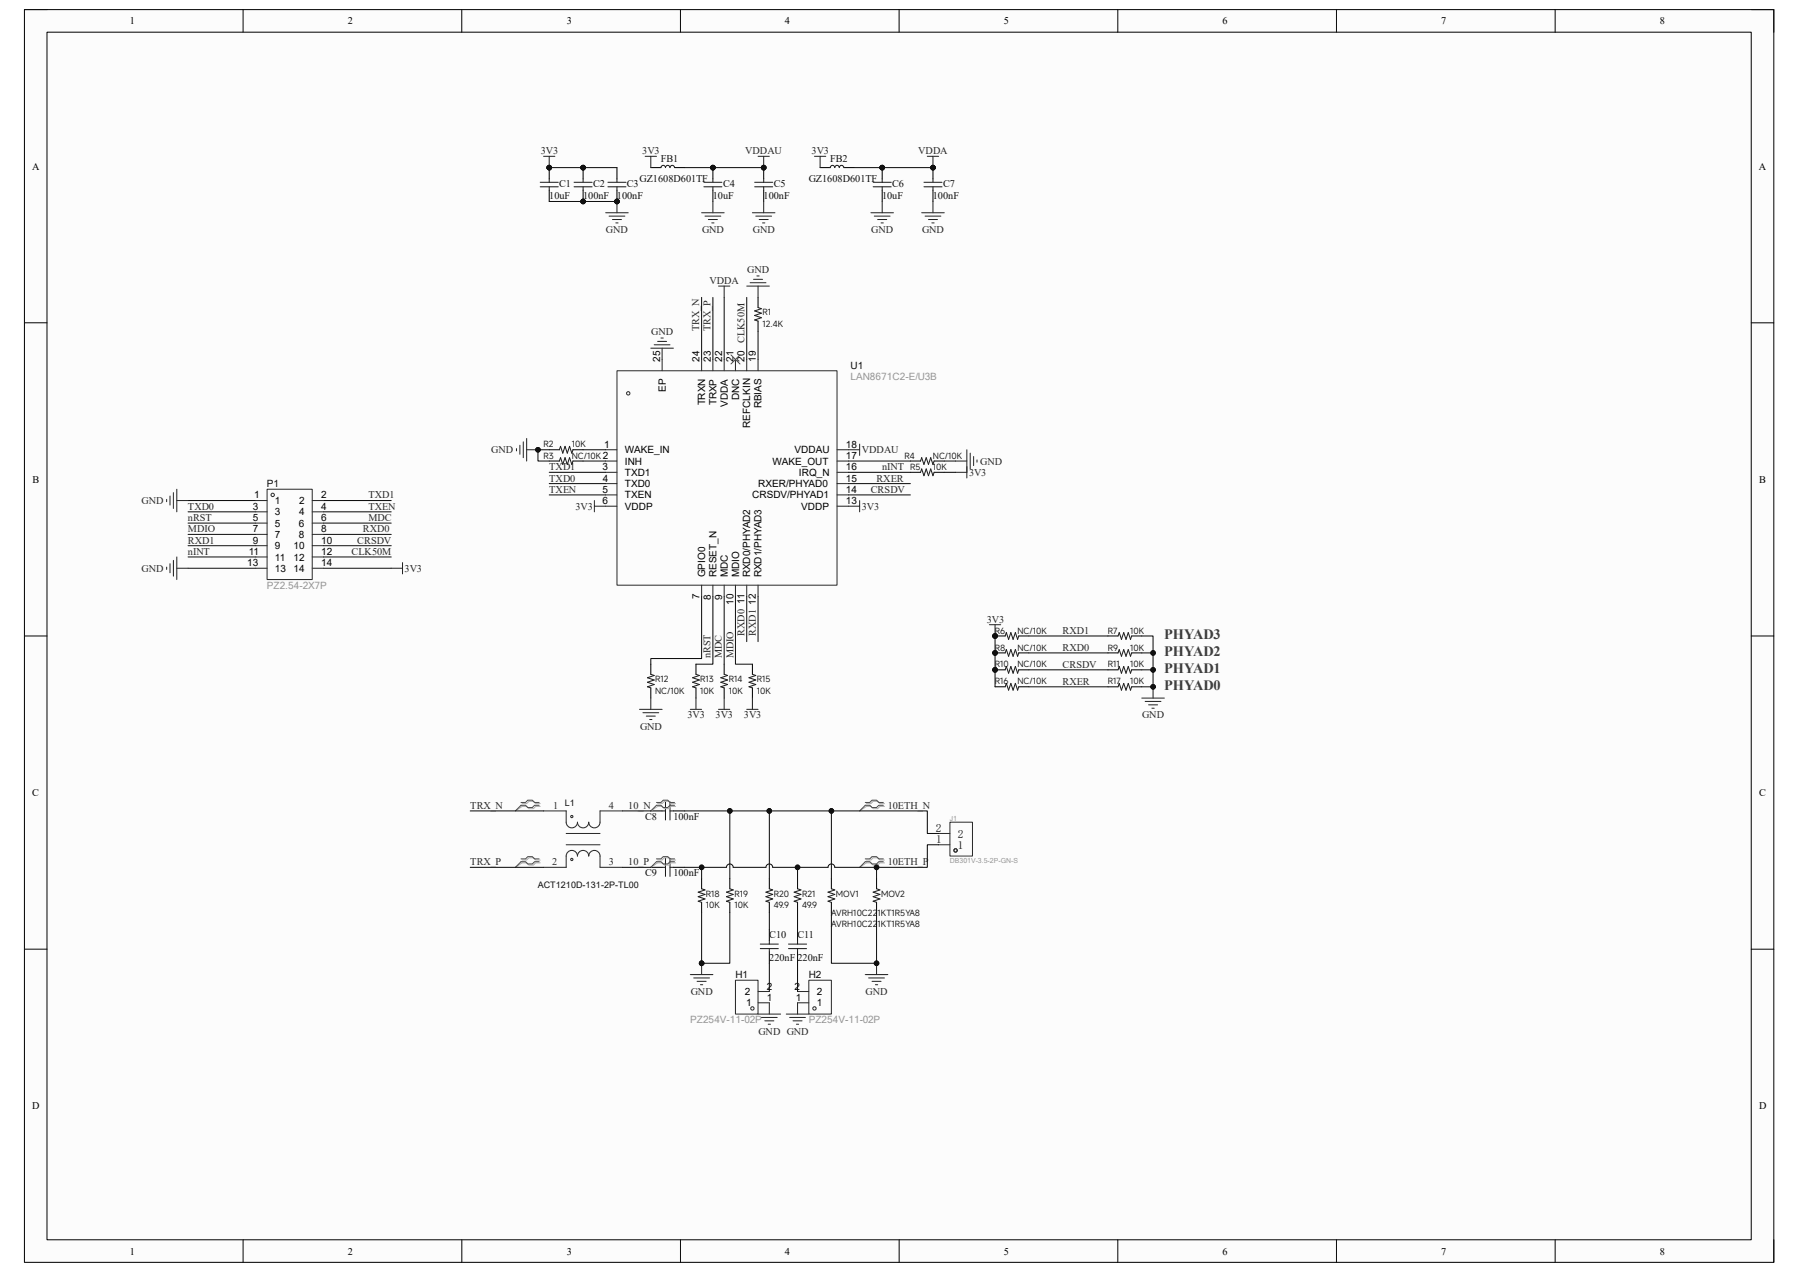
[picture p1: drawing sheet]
<svg xmlns="http://www.w3.org/2000/svg" width="297mm" height="210mm" viewBox="0 0 297 210" stroke-linecap="round" stroke-linejoin="round" font-family="sans-serif">
<path d="M4 1.6h288.8v206.8h-288.8z" fill-rule="evenodd" fill="#fcfcfc"/>
<path d="M4 1.6h288.8v206.8h-288.8z" fill="none" stroke="#000" stroke-width=".17"/>
<path d="M7.8 5.3h281.3v199.4h-281.3z" fill-rule="evenodd" fill="#fcfcfc"/>
<g fill="none" stroke="#000" stroke-width=".17">
<path d="M4 1.6h3.8M7.8 5.3h281.3v199.4h-281.3zM40.1 1.6v3.7M76.2 1.6v3.7M112.3 1.6v3.7M148.4 1.6v3.7M184.5 1.6v3.7M220.6 1.6v3.7M256.7 1.6v3.7M289.1 1.6h3.7v3.7M4 53.3h3.8M289.1 53.3h3.7"/>
<path d="M4 105h3.8M289.1 105h3.7M107.4 133.9h1.9M111.2 133.9h1.8M4 156.7h3.8M107.4 143.2h1.9M111.2 143.2h1.8M115.8 145.1v1.6M115.8 149v1.6M120.5 145.1v1.6M120.5 149v1.6M127 145.1v1.6"/>
<path d="M127 149v1.6M127 153.4v1.9M127 157.2v1.8M131.7 145.1v1.6M131.7 149v1.6M131.7 153.4v1.9M131.7 157.2v1.8M137.3 145.1v1.6M137.3 149v1.6M144.7 145.1v1.6M144.7 149v1.6M289.1 156.7h3.7"/>
<path d="M40.1 204.7v3.7M76.2 204.7v3.7M112.3 204.7v3.7M148.4 204.7v3.7M184.5 204.7v3.7M220.6 204.7v3.7M256.7 204.7v3.7M292.8 204.7v3.7"/>
</g>
<g fill="none" stroke="#303030" stroke-width=".17">
<path d="M101.9 61.2h36.3v35.4h-36.3zM156.8 135.7h3.7v5.6h-3.7zM133.5 161.8h3.8v5.6h-3.8z"/>
<circle cx="103.7" cy="64.9" r=".28"/>
<circle cx="157.8" cy="140.4" r=".28"/>
<circle cx="134.5" cy="166.5" r=".28"/>
</g>
<g fill="none" stroke="#292929" stroke-width=".17">
<path d="M109.3 59.3v1.9M115.8 59.3v1.9M117.7 59.3v1.9M119.6 59.3v1.9M121.4 59.3v1.9M123.3 59.3v1.9M125.1 59.3v1.9M100 74.3h1.9M100 76.1h1.9M100 78h1.9M100 79.8h1.9M138.2 74.3h1.9"/>
<path d="M138.2 76.1h1.9M138.2 78h1.9M138.2 79.8h1.9M100 81.7h1.9M100 83.6h1.9M115.8 96.6v1.9M117.7 96.6v1.9M119.6 96.6v1.9M121.4 96.6v1.9M123.3 96.6v1.9M125.1 96.6v1.9M138.2 81.7h1.9"/>
<path d="M138.2 83.6h1.9M89.7 133.9h3.8v1.8a.93 .93 0 0 0 .9 1 .93 .93 0 0 0 .9-1 .93 .93 0 0 0 1 1 .93 .93 0 0 0 .9-1 .93 .93 0 0 0 .9 1 .93 .93 0 0 0 1-1v-1.8h3.7M93.5 137.6h5.6M93.5 139.5h5.6M155 137.6h1.8M155 139.5h1.8M89.7 143.2h3.8v-1.9a.93 .93 0 0 1 .9-.9 .93 .93 0 0 1 .9 .9 .93 .93 0 0 1 1-.9 .93 .93 0 0 1 .9 .9 .93 .93 0 0 1 .9-.9 .93 .93 0 0 1 1 .9v1.9h3.7M131.7 165.6h1.8M131.7 163.7h1.8"/>
<circle cx="94.4" cy="134.8" r=".19"/>
<circle cx="94.4" cy="141.9" r=".19"/>
</g>
<path d="M107.4 57.5h3.8M108 56.9h2.6M108.6 56.4h1.5M109.1 55.8h.4M109.3 57.5v1.8M144.7 159v1.9M142.8 160.9h3.8M143.4 161.5h2.6M144 162h1.5M144.5 162.6h.4" fill="none" stroke="#262626" stroke-width=".17"/>
<g fill="none" stroke="#1c1c1c" stroke-width=".17">
<path d="M109.3 133.9h.6M109.9 132.4v3M110.6 132.4v3M110.6 133.9h.6M109.3 143.2h.6M109.9 141.7v3M110.6 141.7v3M110.6 143.2h.6M115.8 146.7l.6 .2-1.1 .4 1.1 .4-1.1 .3 1.1 .4-1.1 .4 .5 .2M120.5 146.7l.5 .2-1.1 .4 1.1 .4-1.1 .3 1.1 .4-1.1 .4 .6 .2M125.5 156.6h3M125.5 155.9h3"/>
<path d="M127 155.3v.6M127 156.6v.6M127 146.7l.6 .2-1.2 .4 1.2 .4-1.2 .3 1.2 .4-1.2 .4 .6 .2M130.2 156.6h3M130.2 155.9h3M131.7 155.3v.6M131.7 156.6v.6M131.7 146.7l.5 .2-1.1 .4 1.1 .4-1.1 .3 1.1 .4-1.1 .4 .6 .2M137.3 146.7l.5 .2-1.1 .4 1.1 .4-1.1 .3 1.1 .4-1.1 .4 .6 .2M144.7 146.7l.6 .2-1.1 .4 1.1 .4-1.1 .3 1.1 .4-1.1 .4 .5 .2"/>
</g>
<path d="M108.6 132.7h.7l.4-.4h.7l.4 .4h.7M111.5 133.1h-.7l-.4 .4h-.7l-.4-.4h-.7l-1.2 .8M143 132.7h.8l.4-.4h.7l.4 .4h.7M146 133.1h-.7l-.4 .4h-.7l-.4-.4h-.8l-1.1 .8M108.6 142h.7l.4-.4h.7l.4 .4h.7M111.5 142.5h-.7l-.4 .3h-.7l-.4-.3h-.7l-1.2 .7M143 142h.8l.4-.4h.7l.4 .4h.7M146 142.5h-.7l-.4 .3h-.7l-.4-.3h-.8l-1.1 .7" fill="none" stroke="#aeaeae" stroke-width=".17"/>
<path d="M108.4 132.5h.7l.4-.4h.7l.4 .4h.8M111.4 132.9h-.8l-.4 .4h-.7l-.4-.4h-.7l-1 1M142.8 132.5h.8l.4-.4h.7l.4 .4h.7M145.8 132.9h-.7l-.4 .4h-.7l-.4-.4h-.8l-.9 1M108.4 141.8h.7l.4-.4h.7l.4 .4h.8M111.4 142.3h-.8l-.4 .3h-.7l-.4-.3h-.7l-1 .9M142.8 141.8h.8l.4-.4h.7l.4 .4h.7M145.8 142.3h-.7l-.4 .3h-.7l-.4-.3h-.8l-.9 .9" fill="none" stroke="#4c4c4c" stroke-width=".17"/>
<circle cx="144.7" cy="159" r=".37" fill="#0e0e0e"/>
<circle cx="144.7" cy="159" r=".37" fill="none" stroke="#0e0e0e" stroke-width=".17"/>
<path d="M115.8 159v1.9M114 160.9h3.7M114.5 161.5h2.6M115.1 162h1.5M115.6 162.6h.4" fill="none" stroke="#262626" stroke-width=".17"/>
<circle cx="115.8" cy="159" r=".37" fill="#0e0e0e"/>
<circle cx="115.8" cy="159" r=".37" fill="none" stroke="#0e0e0e" stroke-width=".17"/>
<g fill="none" stroke="#303030" stroke-width=".17">
<path d="M121.4 161.8h3.7v5.6h-3.7z"/>
<circle cx="124.2" cy="166.5" r=".28"/>
</g>
<path d="M125.1 165.6h1.9M125.1 163.7h1.9" fill="none" stroke="#292929" stroke-width=".17"/>
<path d="M89.7 25.8h1.9M90.7 25.8v1.9M125.1 167.4h3.8M125.7 168h2.6M126.3 168.5h1.5M126.8 169.1h.4M127 165.6v1.8M129.8 167.4h3.7M130.4 168h2.6M130.9 168.5h1.5M131.5 169.1h.4M131.7 165.6v1.8" fill="none" stroke="#262626" stroke-width=".17"/>
<circle cx="90.7" cy="27.7" r=".37" fill="#0e0e0e"/>
<circle cx="90.7" cy="27.7" r=".37" fill="none" stroke="#0e0e0e" stroke-width=".17"/>
<circle cx="90.7" cy="27.7" r=".37" fill="#0e0e0e"/>
<circle cx="90.7" cy="27.7" r=".37" fill="none" stroke="#0e0e0e" stroke-width=".17"/>
<path d="M90.7 27.7v1.8M90.7 31.4v1.9" fill="none" stroke="#000" stroke-width=".17"/>
<circle cx="90.7" cy="27.7" r=".37" fill="#0e0e0e"/>
<circle cx="90.7" cy="27.7" r=".37" fill="none" stroke="#0e0e0e" stroke-width=".17"/>
<path d="M89.2 30.1h3M89.2 30.8h3M90.7 29.5v.6M90.7 30.8v.6" fill="none" stroke="#1c1c1c" stroke-width=".17"/>
<path d="M100 35.1h3.7M100.6 35.7h2.6M101.1 36.2h1.5M101.7 36.8h.3M101.9 33.3v1.8" fill="none" stroke="#262626" stroke-width=".17"/>
<circle cx="101.9" cy="33.3" r=".37" fill="#0e0e0e"/>
<circle cx="101.9" cy="33.3" r=".37" fill="none" stroke="#0e0e0e" stroke-width=".17"/>
<path d="M118.6 47.2h1.9M119.6 47.2v1.9M140.1 74.3h1.8M141.9 73.3v1.9M140.1 83.6h1.8M141.9 82.6v1.9M114 117.1h1.8M114.9 115.2v1.9" fill="none" stroke="#262626" stroke-width=".17"/>
<path d="M114.9 109.7v1.6M114.9 113.6v1.6" fill="none" stroke="#000" stroke-width=".17"/>
<path d="M114.9 111.3l.6 .2-1.2 .4 1.2 .4-1.2 .3 1.2 .4-1.2 .4 .6 .2" fill="none" stroke="#1c1c1c" stroke-width=".17"/>
<circle cx="117.7" cy="27.7" r=".37" fill="#0e0e0e"/>
<circle cx="117.7" cy="27.7" r=".37" fill="none" stroke="#0e0e0e" stroke-width=".17"/>
<path d="M117.7 27.7v1.8M117.7 31.4v1.9" fill="none" stroke="#000" stroke-width=".17"/>
<circle cx="117.7" cy="27.7" r=".37" fill="#0e0e0e"/>
<circle cx="117.7" cy="27.7" r=".37" fill="none" stroke="#0e0e0e" stroke-width=".17"/>
<path d="M109.1 27.7a.37 .37 0 0 1 .4-.4 .37 .37 0 0 1 .4 .4 .37 .37 0 0 1 .3-.4 .37 .37 0 0 1 .4 .4 .37 .37 0 0 1 .4-.4 .37 .37 0 0 1 .4 .4M116.2 30.1h3M116.2 30.8h3M117.7 29.5v.6M117.7 30.8v.6" fill="none" stroke="#1c1c1c" stroke-width=".17"/>
<path d="M106.5 25.8h1.9M107.4 25.8v1.9M115.8 35.1h3.8M116.4 35.7h2.6M116.9 36.2h1.5M117.5 36.8h.4M117.7 33.3v1.8" fill="none" stroke="#262626" stroke-width=".17"/>
<path d="M107.4 27.7h1.7M111.4 27.7h1.6" fill="none" stroke="#000" stroke-width=".17"/>
<circle cx="126.1" cy="27.7" r=".37" fill="#0e0e0e"/>
<circle cx="126.1" cy="27.7" r=".37" fill="none" stroke="#0e0e0e" stroke-width=".17"/>
<path d="M126.1 27.7v1.8M126.1 31.4v1.9" fill="none" stroke="#000" stroke-width=".17"/>
<circle cx="126.1" cy="27.7" r=".37" fill="#0e0e0e"/>
<circle cx="126.1" cy="27.7" r=".37" fill="none" stroke="#0e0e0e" stroke-width=".17"/>
<path d="M124.6 30.1h3M124.6 30.8h3M126.1 29.5v.6M126.1 30.8v.6" fill="none" stroke="#1c1c1c" stroke-width=".17"/>
<path d="M124.2 35.1h3.7M124.8 35.7h2.6M125.1 25.8h1.9M125.3 36.2h1.5M125.9 36.8h.4M126.1 25.8v1.9M126.1 33.3v1.8" fill="none" stroke="#262626" stroke-width=".17"/>
<circle cx="126.1" cy="27.7" r=".37" fill="#0e0e0e"/>
<circle cx="126.1" cy="27.7" r=".37" fill="none" stroke="#0e0e0e" stroke-width=".17"/>
<circle cx="145.6" cy="27.7" r=".37" fill="#0e0e0e"/>
<circle cx="145.6" cy="27.7" r=".37" fill="none" stroke="#0e0e0e" stroke-width=".17"/>
<path d="M145.6 27.7v1.8M145.6 31.4v1.9" fill="none" stroke="#000" stroke-width=".17"/>
<circle cx="145.6" cy="27.7" r=".37" fill="#0e0e0e"/>
<circle cx="145.6" cy="27.7" r=".37" fill="none" stroke="#0e0e0e" stroke-width=".17"/>
<path d="M137.1 27.7a.37 .37 0 0 1 .3-.4 .37 .37 0 0 1 .4 .4 .37 .37 0 0 1 .4-.4 .37 .37 0 0 1 .4 .4 .37 .37 0 0 1 .3-.4 .37 .37 0 0 1 .4 .4M144.2 30.1h2.9M144.2 30.8h2.9M145.6 29.5v.6M145.6 30.8v.6" fill="none" stroke="#1c1c1c" stroke-width=".17"/>
<path d="M134.5 25.8h1.8M135.4 25.8v1.9M143.8 35.1h3.7M144.3 35.7h2.6M144.9 36.2h1.5M145.5 36.8h.3M145.6 33.3v1.8" fill="none" stroke="#262626" stroke-width=".17"/>
<path d="M135.4 27.7h1.7M139.3 27.7h1.7" fill="none" stroke="#000" stroke-width=".17"/>
<circle cx="154" cy="27.7" r=".37" fill="#0e0e0e"/>
<circle cx="154" cy="27.7" r=".37" fill="none" stroke="#0e0e0e" stroke-width=".17"/>
<path d="M154 27.7v1.8M154 31.4v1.9" fill="none" stroke="#000" stroke-width=".17"/>
<circle cx="154" cy="27.7" r=".37" fill="#0e0e0e"/>
<circle cx="154" cy="27.7" r=".37" fill="none" stroke="#0e0e0e" stroke-width=".17"/>
<path d="M152.5 30.1h3M152.5 30.8h3M154 29.5v.6M154 30.8v.6" fill="none" stroke="#1c1c1c" stroke-width=".17"/>
<path d="M152.2 35.1h3.7M152.7 35.7h2.6M153.1 25.8h1.9M153.3 36.2h1.5M153.8 36.8h.4M154 25.8v1.9M154 33.3v1.8" fill="none" stroke="#262626" stroke-width=".17"/>
<circle cx="154" cy="27.7" r=".37" fill="#0e0e0e"/>
<circle cx="154" cy="27.7" r=".37" fill="none" stroke="#0e0e0e" stroke-width=".17"/>
<circle cx="96.3" cy="33.3" r=".37" fill="#0e0e0e"/>
<circle cx="96.3" cy="33.3" r=".37" fill="none" stroke="#0e0e0e" stroke-width=".17"/>
<circle cx="96.3" cy="27.7" r=".37" fill="#0e0e0e"/>
<circle cx="96.3" cy="27.7" r=".37" fill="none" stroke="#0e0e0e" stroke-width=".17"/>
<path d="M96.3 31.4v1.9" fill="none" stroke="#000" stroke-width=".17"/>
<circle cx="96.3" cy="33.3" r=".37" fill="#0e0e0e"/>
<circle cx="96.3" cy="33.3" r=".37" fill="none" stroke="#0e0e0e" stroke-width=".17"/>
<path d="M96.3 27.7v1.8" fill="none" stroke="#000" stroke-width=".17"/>
<circle cx="96.3" cy="27.7" r=".37" fill="#0e0e0e"/>
<circle cx="96.3" cy="27.7" r=".37" fill="none" stroke="#0e0e0e" stroke-width=".17"/>
<path d="M94.8 30.1h3M94.8 30.8h3M96.3 29.5v.6M96.3 30.8v.6" fill="none" stroke="#1c1c1c" stroke-width=".17"/>
<path d="M86.2 132.7h.7l.4-.4h.8l.3 .4h.8M89.2 133.1h-.8l-.3 .4h-.8l-.4-.4h-.7l-1.1 .8M86.2 142h.7l.4-.4h.8l.3 .4h.8M89.2 142.5h-.8l-.3 .3h-.8l-.4-.3h-.7l-1.1 .7" fill="none" stroke="#aeaeae" stroke-width=".17"/>
<path d="M86 132.5h.8l.3-.4h.8l.4 .4h.7M89 132.9h-.7l-.4 .4h-.8l-.3-.4h-.8l-.9 1M86 141.8h.8l.3-.4h.8l.4 .4h.7M89 142.3h-.7l-.4 .3h-.8l-.3-.3h-.8l-.9 .9" fill="none" stroke="#4c4c4c" stroke-width=".17"/>
<path d="M98.1 82.6v1.9M98.1 83.6h1.9" fill="none" stroke="#262626" stroke-width=".17"/>
<circle cx="101.9" cy="33.3" r=".37" fill="#0e0e0e"/>
<circle cx="101.9" cy="33.3" r=".37" fill="none" stroke="#0e0e0e" stroke-width=".17"/>
<path d="M101.9 31.4v1.9" fill="none" stroke="#000" stroke-width=".17"/>
<circle cx="101.9" cy="33.3" r=".37" fill="#0e0e0e"/>
<circle cx="101.9" cy="33.3" r=".37" fill="none" stroke="#0e0e0e" stroke-width=".17"/>
<path d="M101.9 27.7v1.8M125.1 49.1v1.7M125.1 53v1.7M150.3 78h1.7M154.2 78h1.7M119.6 109.7v1.6M119.6 113.6v1.6M124.2 109.7v1.6M124.2 113.6v1.6" fill="none" stroke="#000" stroke-width=".17"/>
<path d="M100.4 30.1h2.9M100.4 30.8h2.9M101.9 29.5v.6M101.9 30.8v.6M125.1 50.8l.6 .2-1.1 .3 1.1 .4-1.1 .4 1.1 .4-1.1 .3 .5 .2M152 78l.2-.6 .3 1.1 .4-1.1 .4 1.1 .4-1.1 .3 1.1 .2-.5M119.6 111.3l.5 .2-1.1 .4 1.1 .4-1.1 .3 1.1 .4-1.1 .4 .6 .2M124.2 111.3l.6 .2-1.1 .4 1.1 .4-1.1 .3 1.1 .4-1.1 .4 .5 .2" fill="none" stroke="#1c1c1c" stroke-width=".17"/>
<path d="M120.7 58.6l1.5 1.5M122.2 58.6l-1.5 1.5" fill="none" stroke="#4c4c4c" stroke-width=".17"/>
<path d="M123.3 47.2h3.7M123.8 46.7h2.6M124.4 46.1h1.5M125 45.6h.3M125.1 47.2v1.9M157.8 78h1.8M159.6 77v1.9M118.6 117.1h1.9M119.6 115.2v1.9M123.3 117.1h1.8M124.2 115.2v1.9" fill="none" stroke="#262626" stroke-width=".17"/>
<circle cx="164.3" cy="105" r=".37" fill="#0e0e0e"/>
<circle cx="164.3" cy="105" r=".37" fill="none" stroke="#0e0e0e" stroke-width=".17"/>
<path d="M164.3 105h1.7" fill="none" stroke="#000" stroke-width=".17"/>
<circle cx="164.3" cy="105" r=".37" fill="#0e0e0e"/>
<circle cx="164.3" cy="105" r=".37" fill="none" stroke="#0e0e0e" stroke-width=".17"/>
<path d="M168.2 105h1.7" fill="none" stroke="#000" stroke-width=".17"/>
<path d="M166 105l.1-.6 .4 1.2 .4-1.2 .4 1.2 .3-1.2 .4 1.2 .2-.6" fill="none" stroke="#1c1c1c" stroke-width=".17"/>
<circle cx="164.3" cy="107.8" r=".37" fill="#0e0e0e"/>
<circle cx="164.3" cy="107.8" r=".37" fill="none" stroke="#0e0e0e" stroke-width=".17"/>
<path d="M164.3 107.8h1.7" fill="none" stroke="#000" stroke-width=".17"/>
<circle cx="164.3" cy="107.8" r=".37" fill="#0e0e0e"/>
<circle cx="164.3" cy="107.8" r=".37" fill="none" stroke="#0e0e0e" stroke-width=".17"/>
<path d="M168.2 107.8h1.7" fill="none" stroke="#000" stroke-width=".17"/>
<path d="M166 107.8l.1-.6 .4 1.2 .4-1.2 .4 1.2 .3-1.2 .4 1.2 .2-.6" fill="none" stroke="#1c1c1c" stroke-width=".17"/>
<circle cx="164.3" cy="110.6" r=".37" fill="#0e0e0e"/>
<circle cx="164.3" cy="110.6" r=".37" fill="none" stroke="#0e0e0e" stroke-width=".17"/>
<path d="M164.3 110.6h1.7" fill="none" stroke="#000" stroke-width=".17"/>
<circle cx="164.3" cy="110.6" r=".37" fill="#0e0e0e"/>
<circle cx="164.3" cy="110.6" r=".37" fill="none" stroke="#0e0e0e" stroke-width=".17"/>
<path d="M164.3 113.4h1.7M168.2 110.6h1.7M168.2 113.4h1.7M182.9 110.6h1.7M182.9 113.4h1.7M182.9 105h1.7M182.9 107.8h1.7M186.8 110.6h1.7M186.8 113.4h1.7M186.8 105h1.7M186.8 107.8h1.7" fill="none" stroke="#000" stroke-width=".17"/>
<path d="M166 110.6l.1-.6 .4 1.1 .4-1.1 .4 1.1 .3-1.1 .4 1.1 .2-.5M166 113.4l.1-.6 .4 1.1 .4-1.1 .4 1.1 .3-1.1 .4 1.1 .2-.5M184.6 105l.2-.6 .3 1.2 .4-1.2 .4 1.2 .4-1.2 .3 1.2 .2-.6M184.6 107.8l.2-.6 .3 1.2 .4-1.2 .4 1.2 .4-1.2 .3 1.2 .2-.6M184.6 110.6l.2-.6 .3 1.1 .4-1.1 .4 1.1 .4-1.1 .3 1.1 .2-.5M184.6 113.4l.2-.6 .3 1.1 .4-1.1 .4 1.1 .4-1.1 .3 1.1 .2-.5" fill="none" stroke="#1c1c1c" stroke-width=".17"/>
<path d="M188.5 115.3h3.7M189.1 115.8h2.6M189.6 116.4h1.5M190.2 116.9h.4M190.4 113.4v1.9" fill="none" stroke="#262626" stroke-width=".17"/>
<circle cx="190.4" cy="113.4" r=".37" fill="#0e0e0e"/>
<circle cx="190.4" cy="113.4" r=".37" fill="none" stroke="#0e0e0e" stroke-width=".17"/>
<path d="M163.3 103.1h1.9M164.3 103.1v1.9" fill="none" stroke="#262626" stroke-width=".17"/>
<circle cx="164.3" cy="105" r=".37" fill="#0e0e0e"/>
<circle cx="164.3" cy="105" r=".37" fill="none" stroke="#0e0e0e" stroke-width=".17"/>
<path d="M90.7 76.1h1.7M90.7 74.3h1.7M94.6 76.1h1.7M94.6 74.3h1.7" fill="none" stroke="#000" stroke-width=".17"/>
<path d="M92.4 76.1l.1-.5 .4 1.1 .4-1.1 .4 1.1 .3-1.1 .4 1.1 .2-.6M92.4 74.3l.1-.6 .4 1.1 .4-1.1 .4 1.1 .3-1.1 .4 1.1 .2-.5" fill="none" stroke="#1c1c1c" stroke-width=".17"/>
<path d="M85.3 74.1v.3M85.8 73.5v1.5M86.4 72.9v2.7M86.9 72.4v3.7M86.9 74.3h1.9" fill="none" stroke="#262626" stroke-width=".17"/>
<circle cx="88.8" cy="74.3" r=".37" fill="#0e0e0e"/>
<g fill="none" stroke="#0e0e0e" stroke-width=".17">
<path d="M77.6 133.9h12.1M102.8 133.9h4.6M77.6 143.2h12.1M115.8 143.2v1.9"/>
<circle cx="88.8" cy="74.3" r=".37"/>
</g>
<path d="M150.3 76.1h1.7M154.2 76.1h1.7M107.4 109.7v1.6M107.4 113.6v1.6" fill="none" stroke="#000" stroke-width=".17"/>
<path d="M152 76.1l.2-.5 .3 1.1 .4-1.1 .4 1.1 .4-1.1 .3 1.1 .2-.6M107.4 111.3l.6 .2-1.1 .4 1.1 .4-1.1 .3 1.1 .4-1.1 .4 .5 .2" fill="none" stroke="#1c1c1c" stroke-width=".17"/>
<path d="M157.8 76.1h1.8M159.6 74.3v3.7M160.2 74.8v2.6M160.7 75.4v1.5M161.3 75.9v.4M105.6 117.1h3.7M106.1 117.7h2.6M106.7 118.2h1.5M107.3 118.8h.3M107.4 115.2v1.9" fill="none" stroke="#262626" stroke-width=".17"/>
<circle cx="115.8" cy="143.2" r=".37" fill="#0e0e0e"/>
<g fill="none" stroke="#0e0e0e" stroke-width=".17">
<path d="M120.5 133.9v11.2"/>
<circle cx="115.8" cy="143.2" r=".37"/>
</g>
<circle cx="120.5" cy="133.9" r=".37" fill="#0e0e0e"/>
<g fill="none" stroke="#0e0e0e" stroke-width=".17">
<path d="M127 133.9v11.2"/>
<circle cx="120.5" cy="133.9" r=".37"/>
</g>
<circle cx="127" cy="133.9" r=".37" fill="#0e0e0e"/>
<g fill="none" stroke="#0e0e0e" stroke-width=".17">
<path d="M131.7 143.2v1.9"/>
<circle cx="127" cy="133.9" r=".37"/>
</g>
<circle cx="131.7" cy="143.2" r=".37" fill="#0e0e0e"/>
<g fill="none" stroke="#0e0e0e" stroke-width=".17">
<path d="M137.3 133.9v11.2"/>
<circle cx="131.7" cy="143.2" r=".37"/>
</g>
<circle cx="137.3" cy="133.9" r=".37" fill="#0e0e0e"/>
<g fill="none" stroke="#0e0e0e" stroke-width=".17">
<path d="M127 150.6v2.8M131.7 150.6v2.8M144.7 143.2v1.9"/>
<circle cx="137.3" cy="133.9" r=".37"/>
</g>
<circle cx="144.7" cy="143.2" r=".37" fill="#0e0e0e"/>
<g fill="none" stroke="#0e0e0e" stroke-width=".17">
<path d="M113 133.9h40.1v3.7h1.9M102.8 143.2h4.6"/>
<circle cx="144.7" cy="143.2" r=".37"/>
</g>
<circle cx="120.5" cy="133.9" r=".37" fill="#0e0e0e"/>
<circle cx="120.5" cy="133.9" r=".37" fill="none" stroke="#0e0e0e" stroke-width=".17"/>
<circle cx="127" cy="133.9" r=".37" fill="#0e0e0e"/>
<circle cx="127" cy="133.9" r=".37" fill="none" stroke="#0e0e0e" stroke-width=".17"/>
<circle cx="137.3" cy="133.9" r=".37" fill="#0e0e0e"/>
<g fill="none" stroke="#0e0e0e" stroke-width=".17">
<path d="M155 139.5h-1.9v3.7h-15.3a.56 .56 0 0 0-.5-.6 .56 .56 0 0 0-.6 .6h-9.1a.56 .56 0 0 0-.6-.6 .56 .56 0 0 0-.6 .6h-5.4a.56 .56 0 0 0-.5-.6 .56 .56 0 0 0-.6 .6h-6.9"/>
<circle cx="137.3" cy="133.9" r=".37"/>
</g>
<circle cx="144.7" cy="143.2" r=".37" fill="#0e0e0e"/>
<circle cx="144.7" cy="143.2" r=".37" fill="none" stroke="#0e0e0e" stroke-width=".17"/>
<circle cx="131.7" cy="143.2" r=".37" fill="#0e0e0e"/>
<circle cx="131.7" cy="143.2" r=".37" fill="none" stroke="#0e0e0e" stroke-width=".17"/>
<circle cx="115.8" cy="143.2" r=".37" fill="#0e0e0e"/>
<g fill="none" stroke="#0e0e0e" stroke-width=".17">
<path d="M137.3 150.6v8.4h7.4v-8.4"/>
<circle cx="115.8" cy="143.2" r=".37"/>
</g>
<circle cx="144.7" cy="159" r=".37" fill="#0e0e0e"/>
<g fill="none" stroke="#0e0e0e" stroke-width=".17">
<path d="M120.5 150.6v8.4h-4.7"/>
<circle cx="144.7" cy="159" r=".37"/>
</g>
<circle cx="115.8" cy="159" r=".37" fill="#0e0e0e"/>
<g fill="none" stroke="#0e0e0e" stroke-width=".17">
<path d="M115.8 150.6v8.4"/>
<circle cx="115.8" cy="159" r=".37"/>
</g>
<circle cx="115.8" cy="159" r=".37" fill="#0e0e0e"/>
<g fill="none" stroke="#0e0e0e" stroke-width=".17">
<path d="M113 27.7h4.7M117.7 98.5v11.2h-2.8M127 159v4.7M131.7 159v4.7"/>
<circle cx="115.8" cy="159" r=".37"/>
</g>
<circle cx="117.7" cy="27.7" r=".37" fill="#0e0e0e"/>
<g fill="none" stroke="#0e0e0e" stroke-width=".17">
<path d="M117.7 27.7h8.4"/>
<circle cx="117.7" cy="27.7" r=".37"/>
</g>
<circle cx="117.7" cy="27.7" r=".37" fill="#0e0e0e"/>
<circle cx="117.7" cy="27.7" r=".37" fill="none" stroke="#0e0e0e" stroke-width=".17"/>
<circle cx="126.1" cy="27.7" r=".37" fill="#0e0e0e"/>
<g fill="none" stroke="#0e0e0e" stroke-width=".17">
<path d="M141 27.7h4.6"/>
<circle cx="126.1" cy="27.7" r=".37"/>
</g>
<circle cx="145.6" cy="27.7" r=".37" fill="#0e0e0e"/>
<g fill="none" stroke="#0e0e0e" stroke-width=".17">
<path d="M145.6 27.7h8.4"/>
<circle cx="145.6" cy="27.7" r=".37"/>
</g>
<circle cx="145.6" cy="27.7" r=".37" fill="#0e0e0e"/>
<circle cx="145.6" cy="27.7" r=".37" fill="none" stroke="#0e0e0e" stroke-width=".17"/>
<circle cx="154" cy="27.7" r=".37" fill="#0e0e0e"/>
<g fill="none" stroke="#0e0e0e" stroke-width=".17">
<path d="M90.7 27.7h5.6"/>
<circle cx="154" cy="27.7" r=".37"/>
</g>
<circle cx="90.7" cy="27.7" r=".37" fill="#0e0e0e"/>
<circle cx="90.7" cy="27.7" r=".37" fill="none" stroke="#0e0e0e" stroke-width=".17"/>
<circle cx="96.3" cy="27.7" r=".37" fill="#0e0e0e"/>
<g fill="none" stroke="#0e0e0e" stroke-width=".17">
<path d="M90.7 33.3h11.2"/>
<circle cx="96.3" cy="27.7" r=".37"/>
</g>
<circle cx="101.9" cy="33.3" r=".37" fill="#0e0e0e"/>
<circle cx="101.9" cy="33.3" r=".37" fill="none" stroke="#0e0e0e" stroke-width=".17"/>
<circle cx="96.3" cy="33.3" r=".37" fill="#0e0e0e"/>
<g fill="none" stroke="#0e0e0e" stroke-width=".17">
<path d="M96.3 27.7h5.6M115.8 49.1v10.2M117.7 49.1v10.2M119.6 49.1v10.2"/>
<circle cx="96.3" cy="33.3" r=".37"/>
</g>
<circle cx="96.3" cy="27.7" r=".37" fill="#0e0e0e"/>
<g fill="none" stroke="#0e0e0e" stroke-width=".17">
<path d="M123.3 49.1v10.2M125.1 54.7v4.6M90.7 78h9.3M90.7 79.8h9.3M140.1 78h10.2M140.1 79.8h10.2M90.7 81.7h9.3M119.6 98.5v11.2M121.4 98.5v11.2h2.8M123.3 98.5v7.4M125.1 98.5v7.4M140.1 81.7h10.2"/>
<path d="M169.9 105h13M169.9 107.8h13M169.9 110.6h13M169.9 113.4h13M188.5 107.8h1.9"/>
<circle cx="96.3" cy="27.7" r=".37"/>
</g>
<circle cx="190.4" cy="107.8" r=".37" fill="#0e0e0e"/>
<g fill="none" stroke="#0e0e0e" stroke-width=".17">
<path d="M188.5 110.6h1.9"/>
<circle cx="190.4" cy="107.8" r=".37"/>
</g>
<circle cx="190.4" cy="110.6" r=".37" fill="#0e0e0e"/>
<g fill="none" stroke="#0e0e0e" stroke-width=".17">
<path d="M188.5 105h1.9v8.4h-1.9"/>
<circle cx="190.4" cy="110.6" r=".37"/>
</g>
<circle cx="190.4" cy="107.8" r=".37" fill="#0e0e0e"/>
<circle cx="190.4" cy="107.8" r=".37" fill="none" stroke="#0e0e0e" stroke-width=".17"/>
<circle cx="190.4" cy="110.6" r=".37" fill="#0e0e0e"/>
<circle cx="190.4" cy="110.6" r=".37" fill="none" stroke="#0e0e0e" stroke-width=".17"/>
<circle cx="190.4" cy="113.4" r=".37" fill="#0e0e0e"/>
<g fill="none" stroke="#0e0e0e" stroke-width=".17">
<path d="M164.3 105v8.4"/>
<circle cx="190.4" cy="113.4" r=".37"/>
</g>
<circle cx="164.3" cy="110.6" r=".37" fill="#0e0e0e"/>
<circle cx="164.3" cy="110.6" r=".37" fill="none" stroke="#0e0e0e" stroke-width=".17"/>
<circle cx="164.3" cy="107.8" r=".37" fill="#0e0e0e"/>
<circle cx="164.3" cy="107.8" r=".37" fill="none" stroke="#0e0e0e" stroke-width=".17"/>
<circle cx="164.3" cy="105" r=".37" fill="#0e0e0e"/>
<g fill="none" stroke="#0e0e0e" stroke-width=".17">
<path d="M90.7 74.3h-1.9v1.8h1.9M96.3 74.3h3.7M96.3 76.1h3.7"/>
<circle cx="164.3" cy="105" r=".37"/>
</g>
<circle cx="88.8" cy="74.3" r=".37" fill="#0e0e0e"/>
<g fill="none" stroke="#0e0e0e" stroke-width=".17">
<path d="M140.1 76.1h10.2M155.9 76.1h1.9M155.9 78h1.9M31 82.6h11.2M31 84.5h11.2M31 86.4h11.2M31.1 88.2h11.1M31.1 90.1h11.1M31.1 92h11.1M31.1 93.8h11.1M53.4 82.6h11.2M53.4 84.5h11.2"/>
<path d="M53.4 86.4h11.2M53.4 88.2h11.2M53.4 90.1h11.2M53.4 92h11.2M53.4 93.8h11.2M115.8 98.5v10.2h-8.4v1"/>
<circle cx="88.8" cy="74.3" r=".37"/>
</g>
<path d="M27.5 82.4v.4M27.5 93.6v.4M28.1 81.9v1.5M28.1 93.1v1.5M28.6 81.3v2.6M28.6 92.5v2.6M29.2 80.8v3.7M29.2 82.6h1.8M29.2 92v3.7M29.2 93.8h1.9M64.6 93.8h1.9M66.5 92.9v1.8" fill="none" stroke="#262626" stroke-width=".17"/>
<g fill="none" stroke="#303030" stroke-width=".17">
<path d="M44.1 80.8h7.4v14.9h-7.4z"/>
<circle cx="45" cy="81.7" r=".28"/>
</g>
<g fill="none" stroke="#292929" stroke-width=".17">
<path d="M42.2 82.6h1.9M42.2 93.8h1.9M42.2 84.5h1.9M42.2 92h1.9M42.2 86.4h1.9M42.2 90.1h1.9M42.2 88.2h1.9M51.5 82.6h1.9M51.5 93.8h1.9M51.5 84.5h1.9M51.5 92h1.9M51.5 86.4h1.9"/>
<path d="M51.5 90.1h1.9M51.5 88.2h1.9"/>
</g>
<g font-size="2.4" fill="#3c3c3c">
<text x="192.2" y="105.5">PHYAD3</text>
<text x="192.2" y="113.8">PHYAD0</text>
<text x="192.2" y="111">PHYAD1</text>
<text x="192.2" y="108.2">PHYAD2</text>
</g>
<g font-size="1.9">
<text x="154.5" y="137.4">2</text>
<text x="154.6" y="139.2">1</text>
<text x="158.1" y="140.2">1</text>
<text x="158.1" y="138.3">2</text>
</g>
<g font-size="1.7">
<text x="21.4" y="4">1</text>
<text x="57.4" y="4">2</text>
<text x="93.6" y="4">3</text>
<text x="129.6" y="4">4</text>
<text x="165.7" y="4">5</text>
<text x="201.8" y="4">6</text>
<text x="237.9" y="4">7</text>
<text x="274" y="4">8</text>
<text x="5.3" y="28">A</text>
<text x="290.4" y="28">A</text>
<text x="109" y="59.7" transform="rotate(-90 109 59.7)">25</text>
<text x="115.5" y="59.7" transform="rotate(-90 115.5 59.7)">24</text>
<text x="117.3" y="59.7" transform="rotate(-90 117.3 59.7)">23</text>
<text x="119.2" y="59.7" transform="rotate(-90 119.2 59.7)">22</text>
<text x="121.1" y="59.7" transform="rotate(-90 121.1 59.7)">21</text>
<text x="122.9" y="59.7" transform="rotate(-90 122.9 59.7)">20</text>
<text x="124.8" y="59.7" transform="rotate(-90 124.8 59.7)">19</text>
<text x="109.9" y="64.7" transform="rotate(-90 109.9 64.7)">EP</text>
<text x="116.4" y="66.9" transform="rotate(-90 116.4 66.9)">TRXN</text>
<text x="118.3" y="66.9" transform="rotate(-90 118.3 66.9)">TRXP</text>
<text x="120.1" y="67.1" transform="rotate(-90 120.1 67.1)">VDDA</text>
<text x="122" y="66" transform="rotate(-90 122 66)">DNC</text>
<text x="123.9" y="70.6" transform="rotate(-90 123.9 70.6)">REFCLKIN</text>
<text x="125.7" y="67.4" transform="rotate(-90 125.7 67.4)">RBIAS</text>
<text x="99.5" y="77.6">3</text>
<text x="99.5" y="75.8">2</text>
<text x="99.7" y="73.9">1</text>
<text x="103.2" y="74.8">WAKE_IN</text>
<text x="103.2" y="76.7">INH</text>
<text x="127.5" y="76.7">WAKE_OUT</text>
<text x="131.2" y="74.8">VDDAU</text>
<text x="139.7" y="77.6">16</text>
<text x="139.7" y="75.8">17</text>
<text x="139.7" y="73.9">18</text>
<text x="5.4" y="79.7">B</text>
<text x="42" y="82.3">1</text>
<text x="45.4" y="83.2">1</text>
<text x="49.4" y="83.2">2</text>
<text x="53" y="82.3">2</text>
<text x="99.5" y="81.4">5</text>
<text x="99.5" y="83.2">6</text>
<text x="99.5" y="79.5">4</text>
<text x="103.2" y="78.6">TXD1</text>
<text x="103.2" y="80.4">TXD0</text>
<text x="103.2" y="82.3">TXEN</text>
<text x="124.2" y="82.3">CRSDV/PHYAD1</text>
<text x="125.2" y="80.4">RXER/PHYAD0</text>
<text x="131.9" y="78.6">IRQ_N</text>
<text x="139.7" y="83.2">13</text>
<text x="139.7" y="81.4">14</text>
<text x="139.7" y="79.5">15</text>
<text x="290.4" y="79.7">B</text>
<text x="41.7" y="84.2">3</text>
<text x="41.7" y="86">5</text>
<text x="41.7" y="87.9">7</text>
<text x="41.7" y="89.7">9</text>
<text x="45.4" y="85.1">3</text>
<text x="45.4" y="87">5</text>
<text x="45.4" y="88.8">7</text>
<text x="49.4" y="88.8">8</text>
<text x="49.4" y="87">6</text>
<text x="49.4" y="85.1">4</text>
<text x="53" y="89.7">10</text>
<text x="53" y="87.9">8</text>
<text x="53" y="86">6</text>
<text x="53" y="84.2">4</text>
<text x="103.2" y="84.2">VDDP</text>
<text x="132.3" y="84.2">VDDP</text>
<text x="40.8" y="93.5">13</text>
<text x="41.1" y="91.6">11</text>
<text x="45.4" y="90.7">9</text>
<text x="45.4" y="92.5">11</text>
<text x="45.4" y="94.4">13</text>
<text x="48.5" y="94.4">14</text>
<text x="48.5" y="92.5">12</text>
<text x="48.5" y="90.7">10</text>
<text x="53" y="93.5">14</text>
<text x="53" y="91.6">12</text>
<text x="116.4" y="95.3" transform="rotate(-90 116.4 95.3)">GPIO0</text>
<text x="118.3" y="95.3" transform="rotate(-90 118.3 95.3)">RESET_N</text>
<text x="120.1" y="95.3" transform="rotate(-90 120.1 95.3)">MDC</text>
<text x="122" y="95.3" transform="rotate(-90 122 95.3)">MDIO</text>
<text x="123.9" y="95.3" transform="rotate(-90 123.9 95.3)">RXD0/PHYAD2</text>
<text x="125.7" y="95.3" transform="rotate(-90 125.7 95.3)">RXD1/PHYAD3</text>
<text x="115.5" y="98.9" transform="rotate(-90 115.5 98.9)">7</text>
<text x="117.3" y="99" transform="rotate(-90 117.3 99)">8</text>
<text x="119.2" y="99" transform="rotate(-90 119.2 99)">9</text>
<text x="121.1" y="99.9" transform="rotate(-90 121.1 99.9)">10</text>
<text x="122.9" y="99.7" transform="rotate(-90 122.9 99.7)">11</text>
<text x="124.8" y="99.9" transform="rotate(-90 124.8 99.9)">12</text>
<text x="5.3" y="131.4">C</text>
<text x="290.4" y="131.4">C</text>
<text x="123" y="164.3">2</text>
<text x="123.2" y="166.2">1</text>
<text x="126.6" y="165.2">1</text>
<text x="126.6" y="163.4">2</text>
<text x="131.2" y="163.4">2</text>
<text x="131.4" y="165.2">1</text>
<text x="134.8" y="166.2">1</text>
<text x="134.8" y="164.3">2</text>
<text x="5.3" y="183.1">D</text>
<text x="290.4" y="183.1">D</text>
<text x="21.4" y="207.1">1</text>
<text x="57.4" y="207.1">2</text>
<text x="93.6" y="207.1">3</text>
<text x="129.6" y="207.1">4</text>
<text x="165.7" y="207.1">5</text>
<text x="201.8" y="207.1">6</text>
<text x="237.9" y="207.1">7</text>
<text x="274" y="207.1">8</text>
</g>
<g font-size="1.7" fill="#262626">
<text x="89.3" y="25.4">3V3</text>
<text x="106" y="25.4">3V3</text>
<text x="123" y="25.4">VDDAU</text>
<text x="134" y="25.4">3V3</text>
<text x="151.6" y="25.4">VDDA</text>
<text x="100" y="38.5">GND</text>
<text x="115.9" y="38.5">GND</text>
<text x="124.3" y="38.5">GND</text>
<text x="143.8" y="38.5">GND</text>
<text x="152.2" y="38.5">GND</text>
<text x="117.1" y="46.9">VDDA</text>
<text x="123.4" y="45">GND</text>
<text x="107.5" y="55.3">GND</text>
<text x="115.4" y="54.7" transform="rotate(-90 115.4 54.7)">TRX_N</text>
<text x="117.3" y="54.7" transform="rotate(-90 117.3 54.7)">TRX_P</text>
<text x="122.9" y="56.6" transform="rotate(-90 122.9 56.6)">CLK50M</text>
<text x="81.1" y="74.8">GND</text>
<text x="90.7" y="77.6">TXD1</text>
<text x="142.3" y="74.8">VDDAU</text>
<text x="145.6" y="77.6">nINT</text>
<text x="161.8" y="76.7">GND</text>
<text x="23.4" y="83.2">GND</text>
<text x="60.8" y="82.3">TXD1</text>
<text x="90.7" y="81.4">TXEN</text>
<text x="90.7" y="79.5">TXD0</text>
<text x="143.8" y="81.4">CRSDV</text>
<text x="144.7" y="79.5">RXER</text>
<text x="160" y="78.6">3V3</text>
<text x="31" y="84.2">TXD0</text>
<text x="31" y="89.7">RXD1</text>
<text x="31" y="87.9">MDIO</text>
<text x="31" y="86">nRST</text>
<text x="59" y="89.7">CRSDV</text>
<text x="59.9" y="87.9">RXD0</text>
<text x="60.8" y="84.2">TXEN</text>
<text x="60.8" y="86">MDC</text>
<text x="95" y="84.2">3V3</text>
<text x="142.3" y="84.2">3V3</text>
<text x="23.4" y="94.4">GND</text>
<text x="31" y="91.6">nINT</text>
<text x="58" y="91.6">CLK50M</text>
<text x="66.8" y="94.4">3V3</text>
<text x="122.9" y="105" transform="rotate(-90 122.9 105)">RXD0</text>
<text x="124.8" y="105" transform="rotate(-90 124.8 105)">RXD1</text>
<text x="162.9" y="102.8">3V3</text>
<text x="175.4" y="107.4">RXD0</text>
<text x="175.4" y="104.6">RXD1</text>
<text x="117.3" y="108.7" transform="rotate(-90 117.3 108.7)">nRST</text>
<text x="119.2" y="108.7" transform="rotate(-90 119.2 108.7)">MDC</text>
<text x="121.1" y="108.7" transform="rotate(-90 121.1 108.7)">MDIO</text>
<text x="175.4" y="113">RXER</text>
<text x="175.4" y="110.2">CRSDV</text>
<text x="113.5" y="118.6">3V3</text>
<text x="118.2" y="118.6">3V3</text>
<text x="122.8" y="118.6">3V3</text>
<text x="188.5" y="118.6">GND</text>
<text x="105.7" y="120.5">GND</text>
<text x="77.6" y="133.5">TRX_N</text>
<text x="103.7" y="133.5">10_N</text>
<text x="146.6" y="133.5">10ETH_N</text>
<text x="77.6" y="142.8">TRX_P</text>
<text x="103.7" y="142.8">10_P</text>
<text x="146.6" y="142.8">10ETH_P</text>
<text x="114" y="164.3">GND</text>
<text x="142.9" y="164.3">GND</text>
<text x="125.2" y="170.8">GND GND</text>
</g>
<g font-size="1.7" fill="#0e0e0e">
<text x="109.1" y="26.8">FB1</text>
<text x="137.1" y="26.8">FB2</text>
<text x="90.7" y="32.9">10uF</text>
<text x="92.3" y="30.9">C1</text>
<text x="96.3" y="32.9">100nF</text>
<text x="97.9" y="30.9">C2</text>
<text x="101.9" y="32.9">100nF</text>
<text x="103.5" y="30.9">C3</text>
<text x="105.6" y="30.1">GZ1608D601TF</text>
<text x="117.7" y="32.9">10uF</text>
<text x="119.4" y="30.9">C4</text>
<text x="126.1" y="32.9">100nF</text>
<text x="127.8" y="30.9">C5</text>
<text x="133.5" y="30.1">GZ1608D601TF</text>
<text x="145.6" y="32.9">10uF</text>
<text x="147.3" y="30.9">C6</text>
<text x="154" y="32.9">100nF</text>
<text x="155.7" y="30.9">C7</text>
<text x="140.4" y="60.9">U1</text>
<text x="44.1" y="80.4">P1</text>
<text x="106.5" y="135.4">C8</text>
<text x="111.2" y="135.4">100nF</text>
<text x="106.5" y="144.7">C9</text>
<text x="111.2" y="144.7">100nF</text>
<text x="127" y="154.9">C10</text>
<text x="131.7" y="154.9">C11</text>
<text x="121.4" y="161.5">H1</text>
<text x="127" y="158.7">220nF 220nF</text>
<text x="133.5" y="161.5">H2</text>
</g>
<g font-size="1.7" fill="#969696">
<text x="140.4" y="62.7">LAN8671C2-E/U3B</text>
<text x="44.1" y="97.2">PZ2.54-2X7P</text>
<text x="114" y="169">PZ254V-11-02P</text>
<text x="133.5" y="169">PZ254V-11-02P</text>
</g>
<g font-size="1.7" fill="#292929">
<text x="91.3" y="133.5">1</text>
<text x="100.5" y="133.5">4</text>
<text x="91.2" y="142.8">2</text>
<text x="100.5" y="142.8">3</text>
</g>
<g font-size="1.5" fill="#0e0e0e">
<text x="93.3" y="133">L1</text>
<text x="88.8" y="146.6">ACT1210D-131-2P-TL00</text>
</g>
<g font-size="1.4" fill="#0e0e0e">
<text x="125.9" y="52.1">R1</text>
<text x="125.9" y="53.9">12.4K</text>
<text x="89.7" y="75.7">R3</text>
<text x="89.7" y="73.9">R2</text>
<text x="94.4" y="75.7">NC/10K</text>
<text x="94.4" y="73.9">10K</text>
<text x="149.3" y="75.7">R4</text>
<text x="150.3" y="77.6">R5</text>
<text x="154" y="77.6">10K</text>
<text x="154" y="75.7">NC/10K</text>
<text x="164.2" y="104.6">R6</text>
<text x="164.2" y="107.4">R8</text>
<text x="168" y="104.6">NC/10K</text>
<text x="168" y="107.4">NC/10K</text>
<text x="182.9" y="104.6">R7</text>
<text x="182.9" y="107.4">R9</text>
<text x="186.6" y="104.6">10K</text>
<text x="186.6" y="107.4">10K</text>
<text x="108.2" y="112.6">R12</text>
<text x="115.6" y="112.6">R13</text>
<text x="120.3" y="112.6">R14</text>
<text x="125" y="112.6">R15</text>
<text x="164.2" y="110.2">R10</text>
<text x="164.2" y="113">R16</text>
<text x="168" y="110.2">NC/10K</text>
<text x="168" y="113">NC/10K</text>
<text x="182.9" y="110.2">R11</text>
<text x="182.9" y="113">R17</text>
<text x="186.6" y="110.2">10K</text>
<text x="186.6" y="113">10K</text>
<text x="108.2" y="114.5">NC/10K</text>
<text x="115.6" y="114.5">10K</text>
<text x="120.3" y="114.5">10K</text>
<text x="125" y="114.5">10K</text>
<text x="116.5" y="148">R18</text>
<text x="116.5" y="149.9">10K</text>
<text x="121.2" y="148">R19</text>
<text x="121.2" y="149.9">10K</text>
<text x="127.8" y="148">R20</text>
<text x="127.8" y="149.9">49.9</text>
<text x="132.4" y="148">R21</text>
<text x="132.4" y="149.9">49.9</text>
<text x="138" y="148">MOV1</text>
<text x="145.5" y="148">MOV2</text>
<text x="137.2" y="151.2">AVRH10C221KT1R5YA8</text>
<text x="137.2" y="153.1">AVRH10C221KT1R5YA8</text>
</g>
<g font-size="1.1" fill="#969696">
<text x="156.8" y="135.5">J1</text>
<text x="156.8" y="142.4">DB301V-3.5-2P-GN-S</text>
</g>
</svg>
